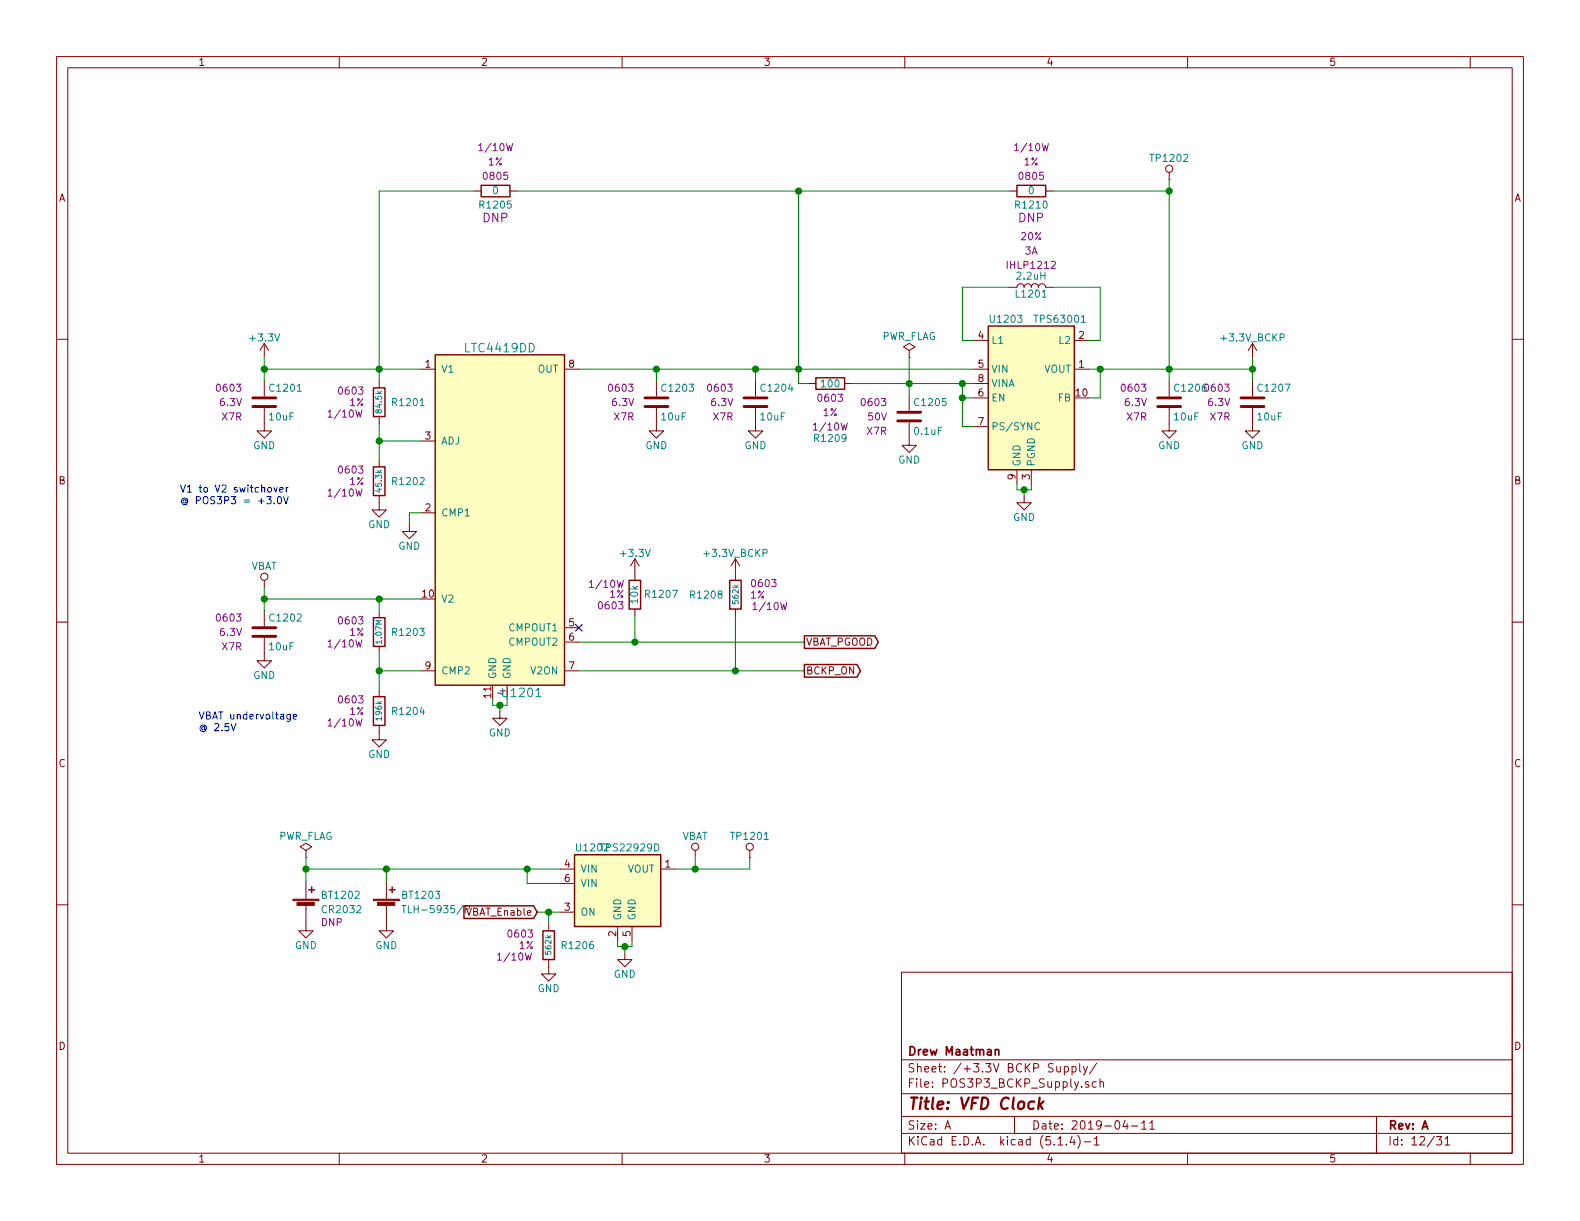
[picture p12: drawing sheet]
<svg xmlns="http://www.w3.org/2000/svg" width="279mm" height="216mm" viewBox="0 0 279 216" stroke-linecap="round" stroke-linejoin="round" font-family="sans-serif">
<g fill="none" stroke="#840000" stroke-width=".18">
<path d="M10 10h259.4v195.9h-259.4zM12 12h255.4v191.9h-255.4zM60 10v2M110 10v2M160 10v2M210 10v2M260 10v2M83.8 33.8h1.3M90.2 33.8h1.2M178.6 33.8h1.2M184.9 33.8h1.3M206.8 31.8h.1"/>
<path d="M206.8 30.5v1.3M10 60h2M178.6 50.8h1.2a.63 .63 0 0 1 .7-.6 .63 .63 0 0 1 .6 .6 .63 .63 0 0 1 .6-.6 .63 .63 0 0 1 .7 .6 .63 .63 0 0 1 .6-.6 .63 .63 0 0 1 .6 .6 .63 .63 0 0 1 .7-.6 .63 .63 0 0 1 .6 .6h1.3M267.4 60h2M46.7 72.1v4.1h1.3l-1.3 1.3-1.2-1.3h1.2M46.7 60.7v2.5M46.7 67.3v2.8M46.7 60.7l-.7 1.3M46.7 60.7l.8 1.3M67.1 67.3v1.3M67.1 73.7v1.2M74.4 65.3h2.6"/>
<path d="M74.4 78h2.6M99.8 65.3h2.6M116.1 72.1v4.1h1.2l-1.2 1.3-1.3-1.3h1.3M116.1 67.3v2.8M133.6 72.1v4.1h1.3l-1.3 1.3-1.3-1.3h1.3M133.6 67.3v2.8M143 67.8h1.3M149.4 67.8h1.2M160.8 74.7v4h1.3l-1.3 1.3-1.3-1.3h1.3M160.8 62l1-.7-1-.6-1 .6 1 .7v1.2M160.8 63.2h.1M160.8 69.9v2.7"/>
<path d="M172.2 67.8h2.6M172.2 65.3h2.6M172.2 60.2h2.6M172.2 70.4h2.6M172.2 75.4h2.6M190 65.3h2.5M190 60.2h2.5M206.8 72.1v4.1h1.2l-1.2 1.3-1.3-1.3h1.3M206.8 67.3v2.8M221.5 72.1v4.1h1.3l-1.3 1.3-1.3-1.3h1.3M221.5 60.7l-.8 1.3M221.5 60.7v2.5"/>
<path d="M221.5 67.3v2.8M221.5 60.7l.7 1.3M67.1 87.6v2.6h1.2l-1.2 1.2-1.3-1.2h1.3M67.1 81.3v1.3M72.4 92.7v1.3h1.3l-1.3 1.3-1.3-1.3h1.3M74.4 90.7h2.6M112.3 98.8l-.8 1.3M112.3 98.8v3.8M112.3 98.8l.7 1.3M130 98.8l-.7 1.3M130 98.8v3.8M130 98.8l.8 1.3"/>
<path d="M179.8 83.1v2.5M181.1 87.6v1.3h1.3l-1.3 1.3-1.3-1.3h1.3M182.4 83.1v2.5M10 110h2M46.7 112.8v4h1.3l-1.3 1.3-1.2-1.3h1.2M46.7 102.6v1.3M46.7 108v2.7M67.1 108v1.2M67.1 114.3v1.3M74.4 118.6h2.6M99.8 111h2.6M99.8 113.5h2.6"/>
<path d="M99.8 118.6h2.6M112.3 107.7v1.3M130 107.7v1.3M267.4 110h2M67.1 128.3v2.5h1.2l-1.2 1.3-1.3-1.3h1.3M67.1 121.9v1.3M88.4 125.7v1.3h1.3l-1.3 1.3-1.3-1.3h1.3M10 160h2M54.1 150.4l1-.7-1-.6-1 .6 1 .7v1.2M54.1 151.6h.1M54.1 155.7v3.3M68.3 155.7v3.3"/>
<path d="M99.1 153.7h2.5M99.1 156.2h2.5M116.8 153.7h2.6M122.9 150.4v1.2M132.6 151.6h.1M132.6 150.4v1.2M267.4 160h2M54.1 160v4.6h1.3l-1.3 1.3-1.3-1.3h1.3M68.3 160v4.6h1.3l-1.3 1.3-1.2-1.3h1.2M97 169.7v2.5h1.3l-1.3 1.3-1.2-1.3h1.2M97 163.3v1.3M99.1 161.3h2.5"/>
<path d="M109.2 163.8v2.6M110.5 168.4v1.3h1.3l-1.3 1.2-1.3-1.2h1.3M111.8 163.8v2.6M159.4 171.9h108v32h-108zM159.4 197.4h108M159.4 193.4h108M159.4 187.4h108M167.1 199.7l.5-1.5 .5 1.5M167.2 199.2h.8M179.4 197.4v3M188.2 188.6h.4l.4 .2-.1 .6-.3 .2-.4-.1M188.2 188.6v1.5"/>
<path d="M189.6 188.6h.4l.3 .2-.1 .6-.2 .2-.4-.1M189.6 188.6v1.5M190.9 188.1v1.3l.3 .2M191.6 188.6l.3 1M192.3 188.6l-.5 1.3-.2 .2M192.5 191.3h-.3l-.3 .2 .1 .2 .5 .1v.4h-.6M193.9 191.3h-.5l-.3 .2 .1 .6 .2 .2 .5-.1M193.9 188l-1.2 1.9M194.5 191.4l.2-.1h.4v1M194.5 190.8v1.5M199 198.1l-.4 1.1h.9M199.3 198.7v1"/>
<path d="M200.1 199.1h1.1M201.9 198.6l.4-.4v1.5M201.9 199.7h.8M203.3 198.6l.4-.4v1.5M203.3 199.7h.9M243.4 197.4v6.5M60 203.9v2M110 203.9v2M159.4 200.4h108M160 203.9v2M187.1 202.5h.8M188.6 202.3v.2"/>
<path d="M189.6 200.9l-.4 1.1h.9M189.9 201.5v1M190.6 200.8a1.71 1.71 0 0 1 0 2.2M191.7 201.9h1.2M193.5 201.4l.4-.4v1.5M193.5 202.5h.9M210 203.9v2M254 201h.9l-.4 .5 .4 .2v.6l-.2 .2-.7-.2M255.5 201.4l.5-.4v1.5M255.5 202.5h.9M260 203.9v2"/>
<circle cx="206.8" cy="29.8" r=".63"/>
<circle cx="46.7" cy="102" r=".63"/>
<circle cx="122.9" cy="149.7" r=".63"/>
<circle cx="132.6" cy="149.7" r=".63"/>
</g>
<path d="M183.8 194.1l-.2 2M183.9 195.3l.5 .8M184.5 194.8l-.8 .7" fill="none" stroke="#840000" stroke-width=".41"/>
<path d="M176 185.7l.2-.1h.4v1M176 185.6v1" fill="none" stroke="#840000" stroke-width=".3"/>
<g fill="#840000" stroke="#840000" stroke-width=".18">
<path d="M51.8 159h4.6v.3h-4.6z"/>
<path d="M52.5 159.6h3.1v.5h-3.1z"/>
<path d="M66 159h4.6v.3h-4.6z"/>
<path d="M66.8 159.6h3v.5h-3z"/>
</g>
<g fill="none" stroke="#840000" stroke-width=".25">
<path d="M85.1 32.8h5.1v2h-5.1zM179.8 32.8h5.1v2h-5.1zM174.8 57.7h15.2v25.4h-15.2zM66 68.6h2.1v5.1h-2.1zM77 62.7h22.8v58.5h-22.8zM144.3 66.8h5.1v2h-5.1zM66 82.6h2.1v5h-2.1zM66 109.2h2.1v5.1h-2.1zM111.3 102.6h2v5.1h-2zM129 102.6h2.1v5.1h-2.1zM142.2 112.4h12.5l.6 1.1-.6 1.2h-12.5zM142.2 117.5h9.3l.7 1.1-.7 1.1h-9.3z"/>
<path d="M66 123.2h2.1v5.1h-2.1zM54.6 157.4h1M55.1 156.8v1.1M68.8 157.4h1M69.3 156.8v1.1M101.6 151.1h15.2v12.7h-15.2zM82 160.2h12.4l.6 1.1-.6 1.1h-12.4zM96 164.6h2v5.1h-2z"/>
</g>
<g fill="none" stroke="#840000" stroke-width=".51">
<path d="M44.7 71.9h4.1M44.7 70.4h4.1M114 71.9h4.1M114 70.4h4.1M131.6 71.9h4M131.6 70.4h4M158.7 74.4h4.1M158.7 72.9h4.1M204.7 71.9h4.1M204.7 70.4h4.1M219.5 71.9h4M219.5 70.4h4"/>
<path d="M44.7 112.5h4.1M44.7 111h4.1"/>
</g>
<g fill="#ffffc2" stroke="#ffffc2" stroke-width=".18">
<path d="M101.6 151.1h15.2v12.7h-15.2z"/>
<path d="M174.8 57.7h15.2v25.4h-15.2z"/>
<path d="M77 62.7h22.8v58.5h-22.8z"/>
</g>
<path d="M191.2 57h.7M183.8 74.9a.6 .6 0 0 0-.9 .4 .6 .6 0 0 0 .6 .7l.3-.1M71 160.1h.8M71.4 160.1v1.3" fill="none" stroke="#008484" stroke-width=".18"/>
<g fill="none" stroke="#008400" stroke-width=".18">
<path d="M83.8 33.8h-16.7v33.5M91.4 33.8h87.2M141.2 33.8v34h1.8M186.2 33.8h20.6M206.8 31.8v35.5M178.6 50.8h-8.4v9.4h2M186.2 50.8h8.4v9.4h-2.1M46.7 65.3h27.7M46.7 63.2v4.1M67.1 74.9v6.4M67.1 78h7.3M102.4 65.3h69.8"/>
<path d="M116.1 65.3v2M133.6 65.3v2M150.6 67.8h21.6M160.8 63.2v6.7M170.2 67.8v7.6h2M170.2 70.4h2M192.5 65.3h29M194.6 65.3v5.1h-2.1M221.5 63.2v4.1M74.4 90.7h-2v2M179.8 85.6v1h2.6v-1M181.1 86.6v1"/>
<path d="M46.7 103.9v4.1M46.7 105.9h27.7M67.1 105.9v2.1M67.1 115.6v6.3M67.1 118.6h7.3M102.4 113.5h39.8M102.4 118.6h39.8M112.3 109v4.5M130 109v9.6M87.1 123.7v1h2.6v-1M88.4 124.7v1M54.1 153.7h45"/>
<path d="M54.1 151.6v4.1M68.3 153.7v2M93.2 153.7v2.5h5.9M122.9 151.6v2.1M132.6 151.6v2.1h-13.2M95 161.3h4.1M97 161.3v2M109.2 166.4v1h2.6v-1M110.5 167.4v1"/>
</g>
<path d="M47.5 86.2h.3l.2 .2-.1 .6h-.3l-.3-.2zM48.4 86.2l.3 .8 .3-.8M48.5 89v.1M49.2 87.9l.2-.1a.67 .67 0 0 1 .4 .6 .67 .67 0 0 1-.4 .7l-.3-.3-.1-.2zM49.5 86.6l.6-.1-.1-.3h-.3l-.2 .2v.6h.5M50.1 87.8l.5 1.3 .4-1.3M50.6 86.2v.8M51 86.2l-.4 .2M40.9 127.9l.4 1.3 .4-1.3M51.3 126.3v1l-.2 .3-.3-.1M51.3 126.4l-.3-.1-.3 .2 .2 .6h.4M51.9 126.7l.6-.1-.1-.2-.4-.1-.1 .2v.6h.5" fill="none" stroke="#0000c2" stroke-width=".18"/>
<g fill="#008400" stroke="#008400" stroke-width=".25">
<circle cx="141.2" cy="33.8" r=".51"/>
<circle cx="206.8" cy="33.8" r=".51"/>
<circle cx="88.4" cy="124.7" r=".51"/>
<circle cx="116.1" cy="65.3" r=".51"/>
<circle cx="67.1" cy="118.6" r=".51"/>
<circle cx="54.1" cy="153.7" r=".51"/>
<circle cx="122.9" cy="153.7" r=".51"/>
<circle cx="68.3" cy="153.7" r=".51"/>
<circle cx="130" cy="118.6" r=".51"/>
<circle cx="112.3" cy="113.5" r=".51"/>
<circle cx="46.7" cy="65.3" r=".51"/>
<circle cx="67.1" cy="65.3" r=".51"/>
<circle cx="170.2" cy="70.4" r=".51"/>
<circle cx="67.1" cy="78" r=".51"/>
<circle cx="181.1" cy="86.6" r=".51"/>
<circle cx="170.2" cy="67.8" r=".51"/>
<circle cx="160.8" cy="67.8" r=".51"/>
<circle cx="67.1" cy="105.9" r=".51"/>
<circle cx="133.6" cy="65.3" r=".51"/>
<circle cx="141.2" cy="65.3" r=".51"/>
<circle cx="93.2" cy="153.7" r=".51"/>
<circle cx="97" cy="161.3" r=".51"/>
<circle cx="46.7" cy="105.9" r=".51"/>
<circle cx="194.6" cy="65.3" r=".51"/>
<circle cx="110.5" cy="167.4" r=".51"/>
<circle cx="206.8" cy="65.3" r=".51"/>
<circle cx="221.5" cy="65.3" r=".51"/>
</g>
<path d="M101.8 110.4l1.2 1.2M103 110.4l-1.2 1.2" fill="none" stroke="#000084" stroke-width=".18"/>
<text font-size="2.8" fill="#840000" x="160.4" y="196.2">Title: VFD Clock</text>
<g font-size="2.1" fill="#840084">
<text x="85.4" y="39.3">DNP</text>
<text x="180.1" y="39.3">DNP</text>
</g>
<g font-size="2.1" fill="#008484">
<text x="82.4" y="62.3">LTC4419DD</text>
<text x="89.1" y="123.3">U1201</text>
</g>
<g font-size="2.1" fill="#840000">
<text x="160.4" y="189.6">Sheet: /+3.3V BCKP Supply/</text>
<text x="160.4" y="186.6">Drew Maatman</text>
<text x="160.4" y="192.3">File: POS3P3_BCKP_Supply.sch</text>
<text x="160.4" y="202.5">KiCad E.D.A. kicad (5.1.4)-1</text>
<text x="160.4" y="199.7">Size: A</text>
<text x="182.4" y="199.7">Date: 2019-04-11</text>
<text x="245.4" y="199.7">Rev: A</text>
<text x="245.4" y="202.5">Id: 12/31</text>
</g>
<g font-size="1.8" fill="#840000">
<text x="35" y="11.6">1</text>
<text x="85" y="11.6">2</text>
<text x="135" y="11.6">3</text>
<text x="185" y="11.6">4</text>
<text x="235" y="11.6">5</text>
<text x="10.4" y="35.6">A</text>
<text x="267.8" y="35.6">A</text>
<text x="173" y="59.9">4</text>
<text x="190.8" y="59.9">2</text>
<text x="75.2" y="65">1</text>
<text x="100.6" y="65">8</text>
<text x="173" y="65">5</text>
<text x="190.8" y="65">1</text>
<text x="173" y="70.1">6</text>
<text x="173" y="67.6">8</text>
<text x="190.3" y="70.1">10</text>
<text x="75.2" y="77.7">3</text>
<text x="173" y="75.2">7</text>
<text x="10.4" y="85.6">B</text>
<text x="179.6" y="84.8" transform="rotate(-90 179.6 84.8)">9</text>
<text x="182.1" y="84.8" transform="rotate(-90 182.1 84.8)">3</text>
<text x="267.8" y="85.6">B</text>
<text x="75.2" y="90.4">2</text>
<text x="74.7" y="105.7">10</text>
<text x="100.6" y="110.7">5</text>
<text x="100.6" y="113.3">6</text>
<text x="75.2" y="118.4">9</text>
<text x="100.6" y="118.4">7</text>
<text x="142.5" y="114.2">VBAT_PGOOD</text>
<text x="142.5" y="119.3">BCKP_ON</text>
<text x="86.9" y="123.4" transform="rotate(-90 86.9 123.4)">11</text>
<text x="10.4" y="135.6">C</text>
<text x="267.8" y="135.6">C</text>
<text x="99.8" y="153.4">4</text>
<text x="99.8" y="156">6</text>
<text x="117.6" y="153.4">1</text>
<text x="82.6" y="161.9">VBAT_Enable</text>
<text x="99.8" y="161">3</text>
<text x="109" y="165.6" transform="rotate(-90 109 165.6)">2</text>
<text x="111.5" y="165.6" transform="rotate(-90 111.5 165.6)">5</text>
<text x="10.4" y="185.6">D</text>
<text x="267.8" y="185.6">D</text>
<text x="35" y="205.5">1</text>
<text x="85" y="205.5">2</text>
<text x="135" y="205.5">3</text>
<text x="185" y="205.5">4</text>
<text x="235" y="205.5">5</text>
</g>
<g font-size="1.8" fill="#840084">
<text x="85.1" y="26.7">1/10W</text>
<text x="86.3" y="29.3">1%</text>
<text x="179.8" y="26.7">1/10W</text>
<text x="181.1" y="29.3">1%</text>
<text x="85.7" y="31.8">0805</text>
<text x="180.4" y="31.8">0805</text>
<text x="178.4" y="47.5">IHLP1212</text>
<text x="180.6" y="42.5">20%</text>
<text x="181.3" y="45">3A</text>
<text x="38.5" y="69.3">0603</text>
<text x="39" y="71.8">6.3V</text>
<text x="60.1" y="69.8">0603</text>
<text x="61.8" y="71.8">1%</text>
<text x="107.8" y="69.3">0603</text>
<text x="108.3" y="71.8">6.3V</text>
<text x="125.3" y="69.3">0603</text>
<text x="125.9" y="71.8">6.3V</text>
<text x="144.9" y="71">0603</text>
<text x="152.5" y="71.8">0603</text>
<text x="198.5" y="69.3">0603</text>
<text x="199" y="71.8">6.3V</text>
<text x="213.7" y="71.8">6.3V</text>
<text x="39.3" y="74.3">X7R</text>
<text x="58.4" y="73.8">1/10W</text>
<text x="108.6" y="74.3">X7R</text>
<text x="126.2" y="74.3">X7R</text>
<text x="144.3" y="76.1">1/10W</text>
<text x="145.5" y="73.6">1%</text>
<text x="153.3" y="76.9">X7R</text>
<text x="153.6" y="74.3">50V</text>
<text x="199.3" y="74.3">X7R</text>
<text x="214" y="74.3">X7R</text>
<text x="60.1" y="83.7">0603</text>
<text x="58.4" y="87.8">1/10W</text>
<text x="61.8" y="85.8">1%</text>
<text x="104.7" y="103.9">1/10W</text>
<text x="106" y="107.7">0603</text>
<text x="107.8" y="105.7">1%</text>
<text x="132.7" y="105.8">1%</text>
<text x="133.1" y="103.8">0603</text>
<text x="133.6" y="107.9">1/10W</text>
<text x="38.5" y="109.9">0603</text>
<text x="39" y="112.4">6.3V</text>
<text x="60.1" y="110.4">0603</text>
<text x="61.8" y="112.4">1%</text>
<text x="39.3" y="115">X7R</text>
<text x="58.4" y="114.5">1/10W</text>
<text x="60.1" y="124.4">0603</text>
<text x="58.4" y="128.4">1/10W</text>
<text x="61.8" y="126.4">1%</text>
<text x="56.8" y="163.8">DNP</text>
<text x="90" y="165.8">0603</text>
<text x="91.8" y="167.8">1%</text>
<text x="88.4" y="169.8">1/10W</text>
</g>
<g font-size="1.8" fill="#008484">
<text x="203.7" y="28.6">TP1202</text>
<text x="87.1" y="34.3">0</text>
<text x="181.9" y="34.3">0</text>
<text x="85" y="36.9">R1205</text>
<text x="179.8" y="36.9">R1210</text>
<text x="179.9" y="52.6">L1201</text>
<text x="179.9" y="49.5">2.2uH</text>
<text x="175.3" y="57.1">U1203</text>
<text x="183.3" y="57.1">TPS63001</text>
<text x="44.4" y="60.4">+3.3V</text>
<text x="78" y="65.9">V1</text>
<text x="95.1" y="65.9">OUT</text>
<text x="155.8" y="60.1">PWR_FLAG</text>
<text x="175.3" y="60.8">L1</text>
<text x="175.3" y="65.9">VIN</text>
<text x="184.6" y="65.9">VOUT</text>
<text x="187.4" y="60.8">L2</text>
<text x="216.2" y="60.4">+3.3V_BCKP</text>
<text x="47.9" y="69.3">C1201</text>
<text x="69.6" y="71.8">R1201</text>
<text x="117.2" y="69.3">C1203</text>
<text x="134.8" y="69.3">C1204</text>
<text x="145.3" y="68.5">100</text>
<text x="162" y="71.8">C1205</text>
<text x="175.3" y="71">EN</text>
<text x="175.3" y="68.5">VINA</text>
<text x="187.1" y="71">FB</text>
<text x="207.9" y="69.3">C12060603</text>
<text x="222.7" y="69.3">C1207</text>
<text x="47.7" y="74.3">10uF</text>
<text x="117" y="74.3">10uF</text>
<text x="134.6" y="74.3">10uF</text>
<text x="161.8" y="76.9">0.1uF</text>
<text x="175.3" y="76.1">PS/SYNC</text>
<text x="207.7" y="74.3">10uF</text>
<text x="222.5" y="74.3">10uF</text>
<text x="44.8" y="79.4">GND</text>
<text x="78" y="78.6">ADJ</text>
<text x="114.1" y="79.4">GND</text>
<text x="131.6" y="79.4">GND</text>
<text x="144.2" y="78.2">R1209</text>
<text x="158.8" y="82">GND</text>
<text x="180.5" y="82.5" transform="rotate(-90 180.5 82.5)">GND</text>
<text x="183" y="82.5" transform="rotate(-90 183 82.5)">PGND</text>
<text x="204.8" y="79.4">GND</text>
<text x="219.5" y="79.4">GND</text>
<text x="69.6" y="85.8">R1202</text>
<text x="65.1" y="93.4">GND</text>
<text x="78" y="91.3">CMP1</text>
<text x="179.1" y="92.1">GND</text>
<text x="44.3" y="100.8">VBAT</text>
<text x="70.4" y="97.2">GND</text>
<text x="109.9" y="98.5">+3.3V</text>
<text x="124.7" y="98.5">+3.3V_BCKP</text>
<text x="78" y="106.6">V2</text>
<text x="112.8" y="106.6" transform="rotate(-90 112.8 106.6)">10k</text>
<text x="114.3" y="105.7">R1207</text>
<text x="122.3" y="105.8">R1208</text>
<text x="47.9" y="109.9">C1202</text>
<text x="69.6" y="112.4">R1203</text>
<text x="90.2" y="111.6">CMPOUT1</text>
<text x="47.7" y="115">10uF</text>
<text x="78" y="119.3">CMP2</text>
<text x="90.2" y="114.2">CMPOUT2</text>
<text x="94" y="119.3">V2ON</text>
<text x="44.8" y="120.1">GND</text>
<text x="87.8" y="120.1" transform="rotate(-90 87.8 120.1)">GND</text>
<text x="89.4" y="122.9" transform="rotate(-90 89.4 122.9)">4</text>
<text x="90.3" y="120.1" transform="rotate(-90 90.3 120.1)">GND</text>
<text x="69.6" y="126.4">R1204</text>
<text x="86.4" y="130.2">GND</text>
<text x="65.1" y="134">GND</text>
<text x="49.1" y="148.5">PWR_FLAG</text>
<text x="120.5" y="148.5">VBAT</text>
<text x="129.5" y="148.5">TP1201</text>
<text x="102.2" y="150.5">U1202TPS22929D</text>
<text x="102.6" y="154.3">VIN</text>
<text x="110.9" y="154.3">VOUT</text>
<text x="57.1" y="158.9">BT1202</text>
<text x="57.2" y="161.5">CR2032</text>
<text x="71.3" y="158.9">BT1203</text>
<text x="72.3" y="161.5">TLH-5935/P</text>
<text x="102.6" y="161.9">ON</text>
<text x="102.6" y="156.8">VIN</text>
<text x="52.1" y="167.8">GND</text>
<text x="66.4" y="167.8">GND</text>
<text x="99.6" y="167.8">R1206</text>
<text x="109.9" y="162.8" transform="rotate(-90 109.9 162.8)">GND</text>
<text x="112.4" y="162.8" transform="rotate(-90 112.4 162.8)">GND</text>
<text x="108.5" y="172.9">GND</text>
<text x="95.1" y="175.4">GND</text>
</g>
<g font-size="1.8" fill="#0000c2">
<text x="31.7" y="87.1">V1 to V2 switchover</text>
<text x="31.7" y="89.2">@ POS3P3 = +3.0V</text>
<text x="35.1" y="127.2">VBAT undervoltage</text>
<text x="35.1" y="129.3">@ 2.5V</text>
</g>
<g font-size="1.4" fill="#008484">
<text x="67.5" y="72.9" transform="rotate(-90 67.5 72.9)">84.5k</text>
<text x="67.5" y="86.8" transform="rotate(-90 67.5 86.8)">45.3k</text>
<text x="130.6" y="106.7" transform="rotate(-90 130.6 106.7)">562k</text>
<text x="67.5" y="113.7" transform="rotate(-90 67.5 113.7)">1.07M</text>
<text x="67.5" y="127.3" transform="rotate(-90 67.5 127.3)">196k</text>
<text x="97.5" y="168.7" transform="rotate(-90 97.5 168.7)">562k</text>
</g>
</svg>
